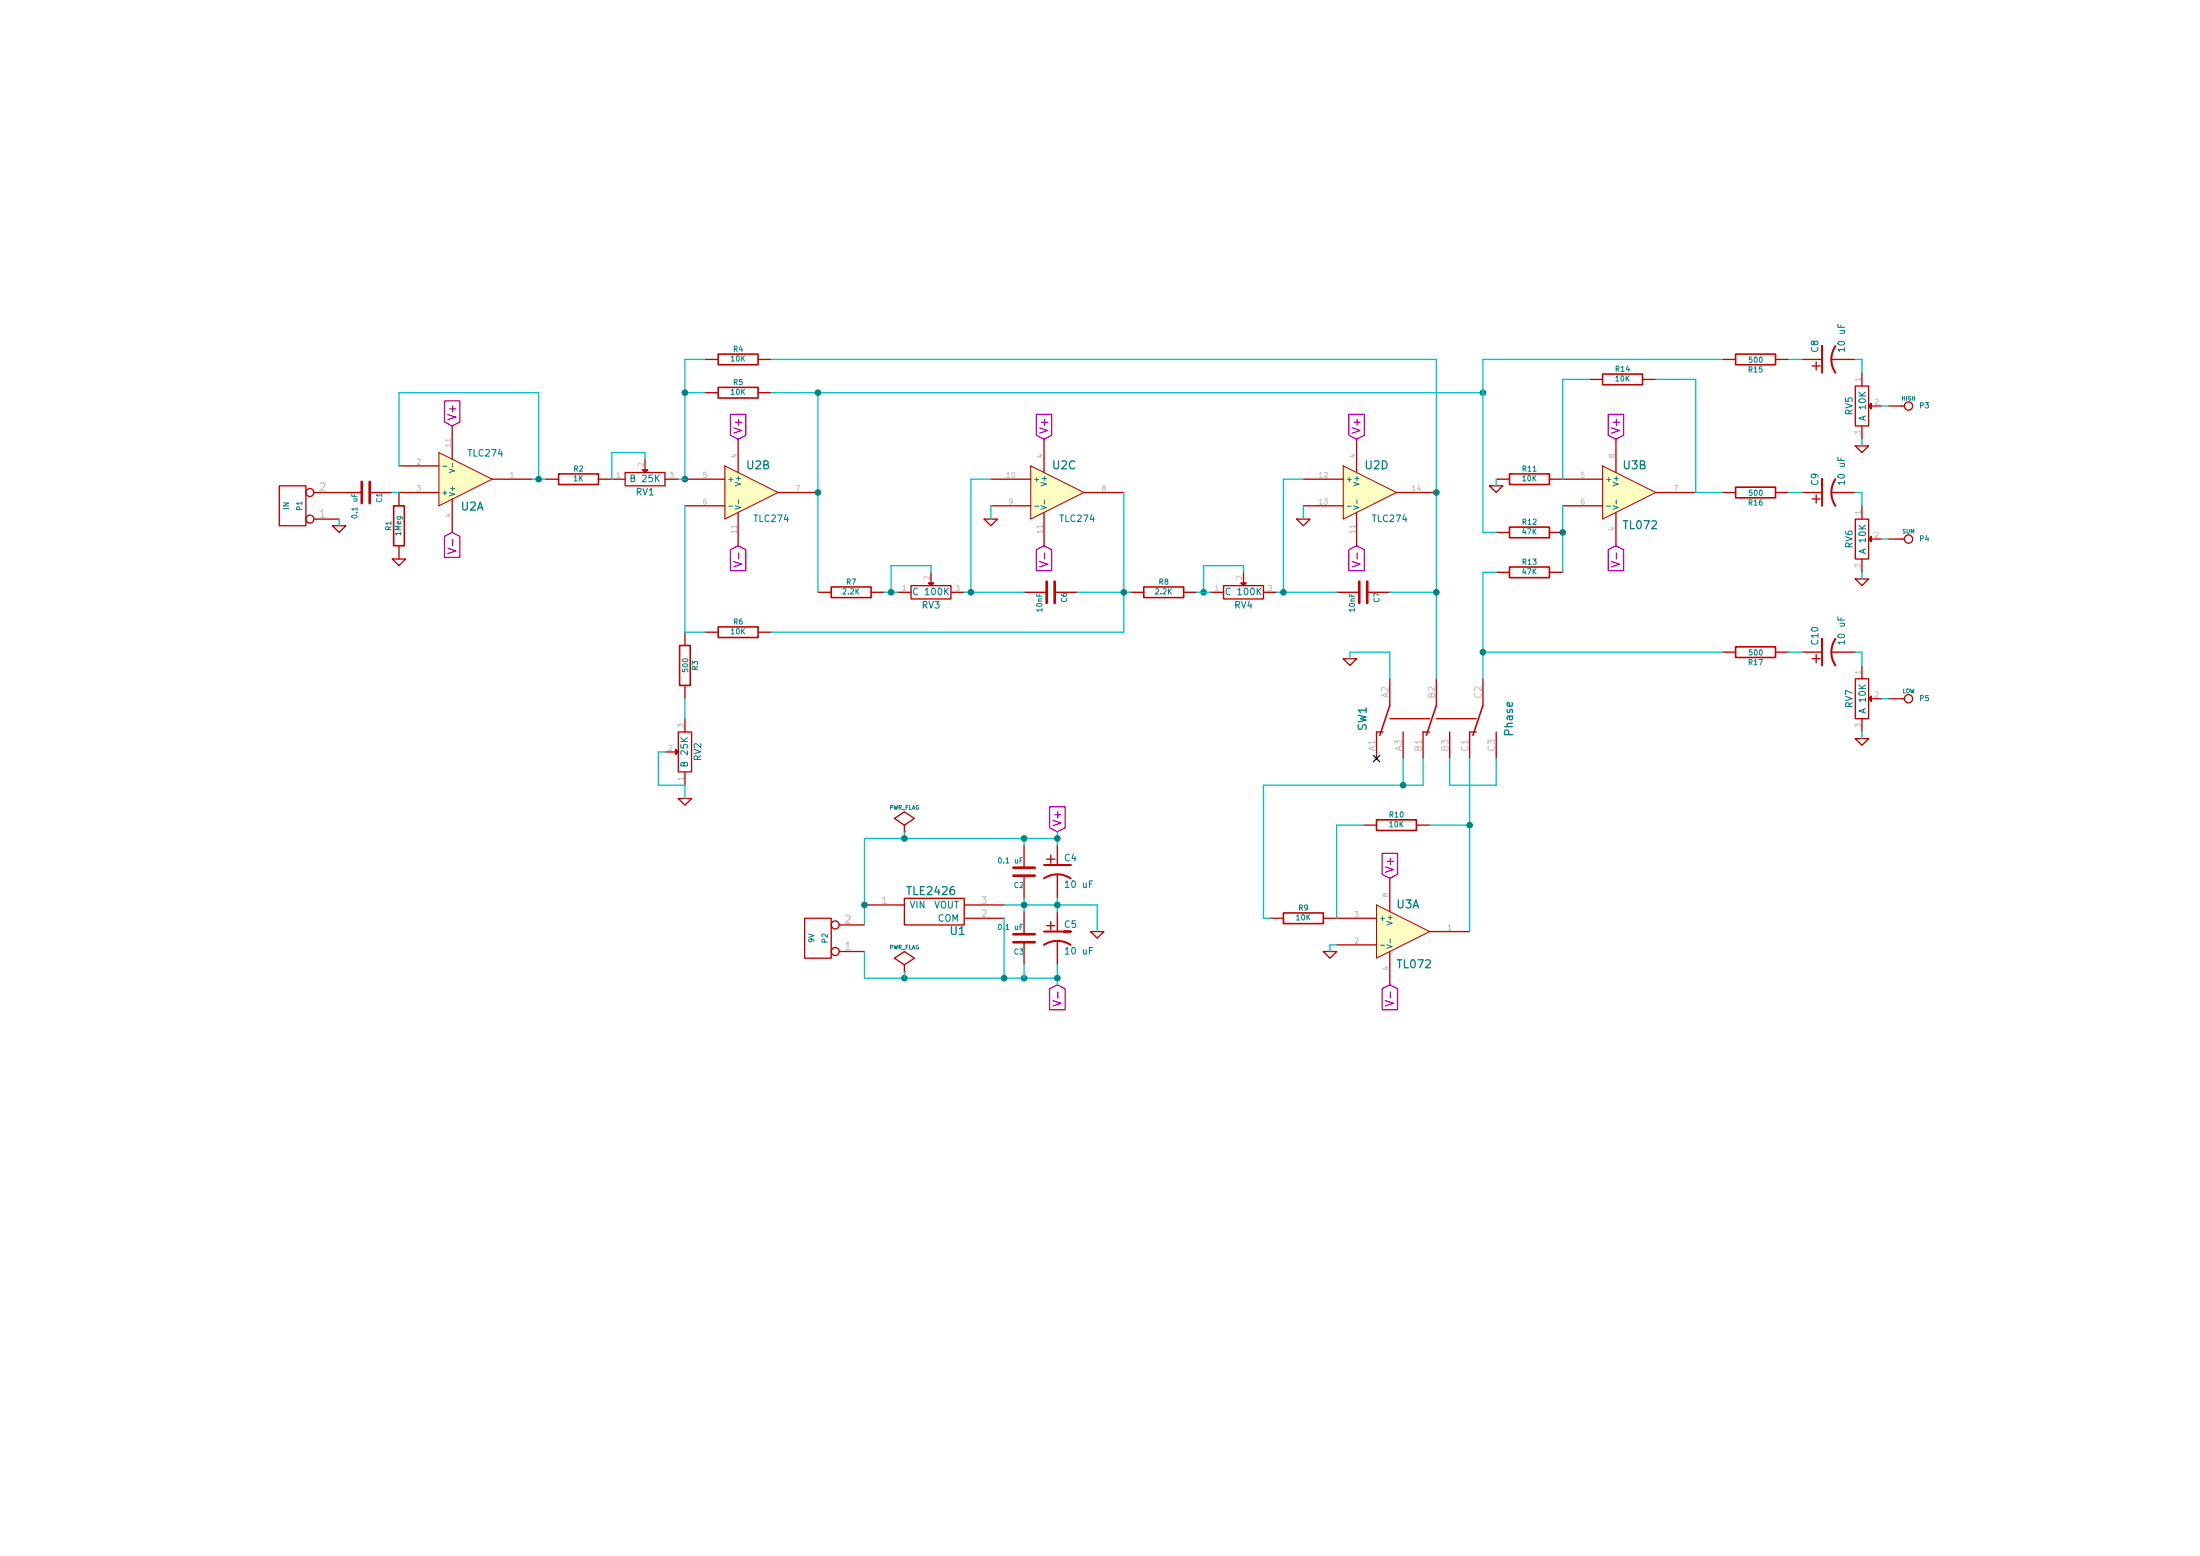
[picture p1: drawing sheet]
<svg xmlns="http://www.w3.org/2000/svg" width="420mm" height="297mm" viewBox="0 0 420 297" stroke-linecap="round" stroke-linejoin="round" font-family="sans-serif">
<g fill="#ffffc2" stroke="#ffffc2" stroke-width=".25">
<path d="M83.8 86.4l10.2 5.1-10.2 5.1z"/>
<path d="M138.4 88.9l10.2 5.1-10.2 5.1z"/>
<path d="M196.8 88.9l10.2 5.1-10.2 5.1z"/>
<path d="M256.5 88.9l10.2 5.1-10.2 5.1z"/>
<path d="M306.1 88.9l10.1 5.1-10.1 5.1z"/>
<path d="M262.9 172.8l10.1 5-10.1 5.1z"/>
</g>
<path d="M83.8 86.4l10.2 5.1-10.2 5.1zM138.4 88.9l10.2 5.1-10.2 5.1zM196.8 88.9l10.2 5.1-10.2 5.1zM256.5 88.9l10.2 5.1-10.2 5.1zM306.1 88.9l10.1 5.1-10.1 5.1zM262.9 172.8l10.1 5-10.1 5.1z" fill="none" stroke="#c20000" stroke-width=".19"/>
<g fill="none" stroke="#c20000" stroke-width=".25">
<path d="M134.6 75h2.6M134.6 68.6h2.6M144.8 75h2.5M144.8 68.6h2.5M303.5 72.4h2.6M313.7 72.4h2.5M328.9 68.6h2.6M339.1 68.6h2.5M344.2 68.6h3.8M349.8 68.6h4.5M354.3 73.7h2.6v7.6h-2.6zM355.6 71.2v2.5"/>
<path d="M357.4 77.5h2M360.7 77.5h3M53.3 92.7h5.1v7.7h-5.1zM59.9 94h9.2M59.9 99.1h4.9M70.6 94h4.3M76.2 88.9h7.6M83.8 94h-7.6v2.6M86.4 81.3v6.4M86.4 95.3v6.3M94 91.5h7.6M104.1 91.5h2.6"/>
<path d="M114.3 91.5h5.1M119.4 90.2h7.6v2.5h-7.6zM123.2 87.7v2M127 91.5h2.5M130.8 91.5h7.6M130.8 96.6h7.6M141 83.9v6.3M141 97.8v6.4M148.6 94h7.6M188 99.1h2.5l-1.3 1.3zM189.2 91.5h7.6M189.2 96.6h7.6"/>
<path d="M199.4 83.9v6.3M199.4 97.8v6.4M207 94h7.6M247.6 99.1h2.6l-1.3 1.3zM248.9 91.5h7.6M248.9 96.6h7.6M259.1 83.9v6.3M259.1 97.8v6.4M266.7 94h7.6M284.5 92.7h2.5l-1.3 1.3zM285.7 91.5h2.6M295.9 91.5h10.2"/>
<path d="M298.4 96.6h7.7M308.6 83.9v6.3M308.6 97.8v6.4M316.2 94h7.6M328.9 94h2.6M339.1 94h2.5M344.2 94h3.8M349.8 94h4.5M354.3 99.1h2.6v7.6h-2.6zM354.3 85.1h2.6l-1.3 1.3zM355.6 81.3v2.6M355.6 96.6v2.5"/>
<path d="M63.5 100.4h2.5l-1.2 1.2zM74.9 106.7h2.6l-1.3 1.3zM76.2 104.2v2.5M156.2 113.1h2.5M166.4 113.1h2.5M171.4 113.1h2.6M174 111.8h7.6v2.5h-7.6zM177.8 109.3v2M181.6 113.1h2.5M195.6 113.1h4.3M201.4 113.1h4.3M215.9 113.1h2.5"/>
<path d="M226.1 113.1h2.5M231.1 113.1h2.6M233.7 111.8h7.6v2.5h-7.6zM237.5 109.3v2M241.3 113.1h2.5M255.3 113.1h4.3M261.1 113.1h4.3M285.7 101.6h2.6M285.7 109.3h2.6M295.9 101.6h2.5M295.9 109.3h2.5M354.3 110.5h2.6l-1.3 1.3z"/>
<path d="M355.6 106.7v2.6M357.4 102.9h2M360.7 102.9h3M129.5 139.7h2.6v7.7h-2.6zM130.8 120.7v2.5M130.8 130.8v2.6M130.8 137.2v2.5M134.6 120.7h2.6M144.8 120.7h2.5M256.5 125.8h2.6l-1.3 1.2zM264.2 139.7h-1.3v5.1M265.4 129.6v5.1"/>
<path d="M265.4 137.2h7.6M268 139.7v5.1M273 139.7h-1.2v5.1M274.3 137.2h7.6M274.3 129.6v5.1M276.9 139.7v5.1M281.9 139.7h-1.2v5.1M283.2 129.6v5.1M285.7 139.7v5.1M328.9 124.5h2.6M339.1 124.5h2.5M344.2 124.5h3.8"/>
<path d="M349.8 124.5h4.5M354.3 129.6h2.6v7.6h-2.6zM355.6 127v2.6M355.6 137.2v2.5M357.4 133.4h2M360.7 133.4h3M127 143.5h2M129.5 152.4h2.6l-1.3 1.3zM130.8 147.4v2.5M172.7 158.8h.1M172.7 157.5l1.9-1.3-1.9-1.2-1.9 1.2 1.9 1.3v1.3M260.3 157.5h2.6"/>
<path d="M270.5 157.5h2.5M354.3 141h2.6l-1.3 1.3zM153.7 175.3h5v7.6h-5zM160.3 176.6h4.8M165.1 172.8h7.6M172.7 171.5h11.4v5.1h-11.4zM184.1 175.3h7.7M184.1 172.8h7.7M195.6 161.3v4.3M195.6 167.2v4.3M195.6 174v4.3M195.6 179.9v4.3"/>
<path d="M201.9 161.3v3.8M201.9 166.9v4.6M201.9 174v3.8M201.9 179.6v4.6M208.3 177.8h2.5l-1.3 1.3zM242.6 175.3h2.5M252.7 175.3h10.2M265.4 167.7v6.3M273 177.8h7.7M160.3 181.6h4.8M172.7 185.5h.1M172.7 184.2l1.9-1.3-1.9-1.3-1.9 1.3 1.9 1.3v1.3"/>
<path d="M252.7 181.6h2.6l-1.3 1.3zM255.3 180.4h7.6M265.4 181.6v6.4"/>
<circle cx="364.5" cy="77.5" r=".79"/>
<circle cx="59.2" cy="99.1" r=".76"/>
<circle cx="59.2" cy="94" r=".76"/>
<circle cx="364.5" cy="102.9" r=".79"/>
<circle cx="364.5" cy="133.4" r=".79"/>
<circle cx="159.5" cy="176.6" r=".76"/>
<circle cx="159.5" cy="181.6" r=".76"/>
</g>
<g fill="none" stroke="#008484" stroke-width=".19">
<path d="M84.6 89h.7M85.8 89.5l1 .4-1 .3M86.4 88.4v.8M139.2 96.6h.8M140.4 96.6l1 .3-1 .3M141 95.4v.8M197.6 96.6h.8M198.8 96.6l1 .3-1 .3M199.5 95.4v.8M257.3 96.6h.8M258.5 96.6l1 .3-1 .3M259.2 95.4v.8"/>
<path d="M306.8 96.6h.8M308.1 96.6l1 .3-1 .3M308.7 95.4v.8M265.5 179.3v.7M263.7 180.5h.7M264.9 180.4l1 .3-1 .3"/>
</g>
<g fill="none" stroke="#c200c2" stroke-width=".25">
<path d="M84.9 76.5h2.9v4.1l-1.4 .7-1.5-.7zM139.5 79.1h2.9v4l-1.4 .8-1.5-.8zM197.9 79.1h3v4l-1.5 .8-1.5-.8zM257.6 79.1h3v4l-1.5 .8-1.5-.8zM307.1 79.1h3v4l-1.5 .8-1.5-.8zM84.9 102.4l1.5-.8 1.4 .8v4h-2.9zM85.5 104.7l1.5 .5-1.5 .5M86.5 103v1.2M139.5 104.9l1.5-.7 1.4 .7v4.1h-2.9zM140.1 107.2l1.6 .5-1.6 .5M141.1 105.5v1.2M197.9 104.9l1.5-.7 1.5 .7v4.1h-3z"/>
<path d="M198.6 107.2l1.5 .5-1.5 .5M199.5 105.5v1.2M257.6 104.9l1.5-.7 1.5 .7v4.1h-3zM258.2 107.2l1.6 .5-1.6 .5M259.2 105.5v1.2M307.1 104.9l1.5-.7 1.5 .7v4.1h-3zM307.8 107.2l1.5 .5-1.5 .5M308.7 105.5v1.2M200.5 154h2.9v4l-1.5 .8-1.4-.8zM264 162.9h2.9v4l-1.5 .8-1.4-.8zM200.5 188.8l1.4-.8 1.5 .8v4h-2.9zM201.1 191l1.5 .5-1.5 .5"/>
<path d="M202 189.4v1.1M264 188.8l1.4-.8 1.5 .8v4h-2.9zM264.6 191l1.5 .5-1.5 .5M265.5 189.4v1.1"/>
</g>
<g fill="none" stroke="#c20000" stroke-width=".3">
<path d="M137.2 74h7.6v2h-7.6zM137.2 67.6h7.6v2h-7.6zM306.1 71.4h7.6v2h-7.6zM331.5 67.6h7.6v2h-7.6zM75.2 96.6h2v7.6h-2zM106.7 90.5h7.6v2h-7.6zM288.3 90.5h7.6v2h-7.6zM331.5 93h7.6v2h-7.6zM137.2 119.7h7.6v2h-7.6zM158.7 112.1h7.7v2h-7.7zM218.4 112.1h7.7v2h-7.7zM288.3 100.6h7.6v2.1h-7.6z"/>
<path d="M288.3 108.2h7.6v2.1h-7.6zM129.8 123.2h2v7.6h-2zM265.4 134.7l-1.9 5.7M274.3 134.7l-1.9 5.7M283.2 134.7l-1.9 5.7M331.5 123.5h7.6v2h-7.6zM262.9 156.5h7.6v2h-7.6zM245.1 174.3h7.6v2h-7.6z"/>
</g>
<path d="M69.1 92v4M70.6 92v4M199.9 111v4.1M201.4 111v4.1M259.6 111v4.1M261.1 111v4.1M193.5 165.6h4.1M193.5 167.2h4.1M193.5 178.3h4.1M193.5 179.9h4.1" fill="none" stroke="#c20000" stroke-width=".51"/>
<g fill="#c20000" stroke="#c20000" stroke-width=".25">
<path d="M122.7 89.7h1l-.5 .5z"/>
<path d="M129 143l.5 .5-.5 .6z"/>
<path d="M177.3 111.3h1l-.5 .5z"/>
<path d="M237 111.3h1l-.5 .5z"/>
<path d="M356.9 77.5l.5-.5v1z"/>
<path d="M356.9 102.9l.5-.5v1z"/>
<path d="M357.4 132.9v1l-.5-.5z"/>
</g>
<path d="M348 67.3v-1.2v5.1M350.5 66.1a4.6 4.6 0 0 0 0 5.1M348 92.7v-1.2v5.1M350.5 91.5a4.6 4.6 0 0 0 0 5.1M348 123.2v-1.2v5M350.5 122a4.6 4.6 0 0 0 0 5M199.4 167.7a4.6 4.6 0 0 1 5.1 0M199.4 165.1h5.1h-1.3M199.4 177.8h5.1h-1.3M199.4 180.4a4.6 4.6 0 0 1 5.1 0" fill="none" stroke="#c20000" stroke-width=".38"/>
<path d="M262.3 144.2l1.2 1.2M263.5 144.2l-1.2 1.2" fill="none" stroke="#000084" stroke-width=".25"/>
<g fill="none" stroke="#00c2c2" stroke-width=".25">
<path d="M130.8 75h3.8M134.6 68.6h-3.8v22.9h-1.3M147.3 75h135.9M147.3 68.6h127v61M156.2 75v38.1M303.5 72.4h-5.1v19.1M316.2 72.4h7.6v21.6h5.1M328.9 68.6h-45.7v33h2.5M341.6 68.6h2.6M354.3 68.6h1.3v2.6M359.4 77.5h1.3M64.8 99.1v1.3"/>
<path d="M74.9 94h1.3M76.2 88.9h.1M76.2 88.9v-13.9h26.7v16.5M101.6 91.5h2.5M116.8 91.5h.1M123.2 87.7v-1.3h-6.4v5.1M130.8 96.6v24.1h3.8M189.2 91.5h-3.8v21.6M189.2 96.6v2.5M214.6 94v26.7h-67.3M248.9 91.5h-3.8v21.6M248.9 96.6v2.5"/>
<path d="M285.7 91.5v1.2M298.4 96.6v12.7M341.6 94h2.6M354.3 94h1.3v2.6M355.6 83.9v1.2M168.9 113.1h2.5M177.8 109.3v-1.3h-7.6v5.1M184.1 113.1h11.5M205.7 113.1h10.2M228.6 113.1h2.5M237.5 109.3v-1.3h-7.6v5.1M243.8 113.1h11.5"/>
<path d="M265.4 113.1h8.9M285.7 109.3h-2.5v20.3M355.6 109.3v1.2M359.4 102.9h1.3M130.8 133.4v3.8M257.8 125.8v-1.3h7.6v5.1M283.2 124.5h45.7M341.6 124.5h2.6M354.3 124.5h1.3v2.5M355.6 139.7v1.3M359.4 133.4h1.3M127 143.5h-1.3v6.4h5.1v2.5"/>
<path d="M172.7 158.8v1.3M201.9 158.8v2.5M260.3 157.5h-5v17.8M268 144.8v5.1M271.8 144.8v5.1h-30.5v25.4h1.3M273 157.5h7.7M276.9 144.8v5.1h8.8v-5.1M280.7 144.8v33M191.8 175.3v11.4M191.8 172.8h17.7v5M195.6 160.1v1.2M195.6 171.5v2.5"/>
<path d="M201.9 171.5v2.5M201.9 160.1h-36.8v16.5M165.1 181.6v5.1h36.8M172.7 185.5v1.2M195.6 184.2v2.5M201.9 184.2v3.8M255.3 180.4h-1.3v1.2"/>
</g>
<g fill="#008484" stroke="#008484" stroke-width=".25">
<circle cx="102.9" cy="91.5" r=".51"/>
<circle cx="130.8" cy="91.5" r=".51"/>
<circle cx="130.8" cy="75" r=".51"/>
<circle cx="170.2" cy="113.1" r=".51"/>
<circle cx="214.6" cy="113.1" r=".51"/>
<circle cx="185.4" cy="113.1" r=".51"/>
<circle cx="156.2" cy="94" r=".51"/>
<circle cx="229.9" cy="113.1" r=".51"/>
<circle cx="245.1" cy="113.1" r=".51"/>
<circle cx="274.3" cy="94" r=".51"/>
<circle cx="191.8" cy="186.7" r=".51"/>
<circle cx="165.1" cy="172.8" r=".51"/>
<circle cx="195.6" cy="172.8" r=".51"/>
<circle cx="298.4" cy="101.6" r=".51"/>
<circle cx="156.2" cy="75" r=".51"/>
<circle cx="283.2" cy="75" r=".51"/>
<circle cx="274.3" cy="113.1" r=".51"/>
<circle cx="268" cy="149.9" r=".51"/>
<circle cx="280.7" cy="157.5" r=".51"/>
<circle cx="283.2" cy="124.5" r=".51"/>
<circle cx="172.7" cy="186.7" r=".51"/>
<circle cx="195.6" cy="186.7" r=".51"/>
<circle cx="172.7" cy="160.1" r=".51"/>
<circle cx="195.6" cy="160.1" r=".51"/>
<circle cx="201.9" cy="160.1" r=".51"/>
<circle cx="201.9" cy="172.8" r=".51"/>
<circle cx="201.9" cy="186.7" r=".51"/>
</g>
<g font-size="2.8" fill="#c20000">
<text x="347.7" y="70.7" transform="rotate(-90 347.7 70.7)">+</text>
<text x="347.7" y="96.1" transform="rotate(-90 347.7 96.1)">+</text>
<text x="347.7" y="126.6" transform="rotate(-90 347.7 126.6)">+</text>
<text x="199.8" y="164.9">+</text>
<text x="199.8" y="177.6">+</text>
</g>
<g font-size="2.1" fill="#c200c2">
<text x="87.1" y="80.3" transform="rotate(-90 87.1 80.3)">V+</text>
<text x="141.7" y="82.8" transform="rotate(-90 141.7 82.8)">V+</text>
<text x="200.2" y="82.8" transform="rotate(-90 200.2 82.8)">V+</text>
<text x="259.8" y="82.8" transform="rotate(-90 259.8 82.8)">V+</text>
<text x="309.4" y="82.8" transform="rotate(-90 309.4 82.8)">V+</text>
<text x="202.7" y="157.8" transform="rotate(-90 202.7 157.8)">V+</text>
<text x="266.2" y="166.7" transform="rotate(-90 266.2 166.7)">V+</text>
</g>
<g font-size="2.1" fill="#008484">
<text x="142.7" y="89.6">U2B</text>
<text x="201.1" y="89.6">U2C</text>
<text x="260.8" y="89.6">U2D</text>
<text x="310.1" y="89.6">U3B</text>
<text x="88.1" y="97.4">U2A</text>
<text x="310.2" y="101">TL072</text>
<text x="261" y="139.5" transform="rotate(-90 261 139.5)">SW1</text>
<text x="288.9" y="140.3" transform="rotate(-90 288.9 140.3)">Phase</text>
<text x="173.4" y="170.9">TLE2426</text>
<text x="266.8" y="173.4">U3A</text>
<text x="181.5" y="178.5">U1</text>
<text x="267" y="184.8">TL072</text>
</g>
<g font-size="2.1" fill="#c2c2c2">
<text x="61" y="93.8">2</text>
<text x="61" y="98.8">1</text>
<text x="161.3" y="176.3">2</text>
<text x="161.3" y="181.4">1</text>
</g>
<g font-size="1.8" fill="#008484">
<text x="347.2" y="67.2" transform="rotate(-90 347.2 67.2)">C8</text>
<text x="352.3" y="66.8" transform="rotate(-90 352.3 66.8)">10 uF</text>
<text x="353.8" y="79.2" transform="rotate(-90 353.8 79.2)">RV5</text>
<text x="356.3" y="80" transform="rotate(-90 356.3 80)">A 10K</text>
<text x="89.5" y="87.1">TLC274</text>
<text x="120.7" y="92">B 25K</text>
<text x="121.5" y="94.6">RV1</text>
<text x="347.2" y="92.6" transform="rotate(-90 347.2 92.6)">C9</text>
<text x="352.3" y="92.2" transform="rotate(-90 352.3 92.2)">10 uF</text>
<text x="144.1" y="99.6">TLC274</text>
<text x="202.5" y="99.6">TLC274</text>
<text x="262.2" y="99.6">TLC274</text>
<text x="353.8" y="104.6" transform="rotate(-90 353.8 104.6)">RV6</text>
<text x="356.3" y="105.4" transform="rotate(-90 356.3 105.4)">A 10K</text>
<text x="174.8" y="113.6">C 100K</text>
<text x="234.5" y="113.6">C 100K</text>
<text x="176.1" y="116.1">RV3</text>
<text x="235.8" y="116.1">RV4</text>
<text x="347.2" y="123" transform="rotate(-90 347.2 123)">C10</text>
<text x="352.3" y="122.7" transform="rotate(-90 352.3 122.7)">10 uF</text>
<text x="353.8" y="135.1" transform="rotate(-90 353.8 135.1)">RV7</text>
<text x="356.3" y="135.9" transform="rotate(-90 356.3 135.9)">A 10K</text>
<text x="131.3" y="146" transform="rotate(-90 131.3 146)">B 25K</text>
<text x="133.9" y="145.2" transform="rotate(-90 133.9 145.2)">RV2</text>
<text x="203.3" y="164.4">C4</text>
<text x="173.7" y="173.4">VIN</text>
<text x="178.2" y="173.4">VOUT</text>
<text x="203.7" y="169.5">10 uF</text>
<text x="179" y="175.9">COM</text>
<text x="203.3" y="177.1">C5</text>
<text x="203.7" y="182.2">10 uF</text>
</g>
<g font-size="1.8" fill="#c2c2c2">
<text x="265.2" y="133.2" transform="rotate(-90 265.2 133.2)">A2</text>
<text x="274.1" y="133.2" transform="rotate(-90 274.1 133.2)">B2</text>
<text x="283" y="133.2" transform="rotate(-90 283 133.2)">C2</text>
<text x="262.6" y="143.4" transform="rotate(-90 262.6 143.4)">A1</text>
<text x="267.7" y="143.4" transform="rotate(-90 267.7 143.4)">A3</text>
<text x="271.5" y="143.4" transform="rotate(-90 271.5 143.4)">B1</text>
<text x="276.6" y="143.4" transform="rotate(-90 276.6 143.4)">B3</text>
<text x="280.4" y="143.4" transform="rotate(-90 280.4 143.4)">C1</text>
<text x="285.5" y="143.4" transform="rotate(-90 285.5 143.4)">C3</text>
<text x="168.4" y="172.5">1</text>
<text x="187.5" y="172.5">3</text>
<text x="187.5" y="175">2</text>
</g>
<g font-size="1.4" fill="#008484">
<text x="139.6" y="69">10K</text>
<text x="140.1" y="67.1">R4</text>
<text x="308.6" y="71">R14</text>
<text x="334" y="71.1">R15</text>
<text x="334.1" y="69.2">500</text>
<text x="139.6" y="75.3">10K</text>
<text x="140.1" y="73.5">R5</text>
<text x="308.6" y="72.8">10K</text>
<text x="366.6" y="77.9">P3</text>
<text x="72.9" y="95.9" transform="rotate(-90 72.9 95.9)">C1</text>
<text x="84.3" y="94.5">+</text>
<text x="86.9" y="94.8" transform="rotate(-90 86.9 94.8)">V+</text>
<text x="109.6" y="91.9">1K</text>
<text x="109.6" y="90">R2</text>
<text x="138.9" y="92">+</text>
<text x="141.5" y="92.5" transform="rotate(-90 141.5 92.5)">V+</text>
<text x="197.4" y="92">+</text>
<text x="199.9" y="92.5" transform="rotate(-90 199.9 92.5)">V+</text>
<text x="257" y="92">+</text>
<text x="259.6" y="92.5" transform="rotate(-90 259.6 92.5)">V+</text>
<text x="290.8" y="91.9">10K</text>
<text x="290.8" y="90">R11</text>
<text x="306.6" y="92">+</text>
<text x="309.1" y="92.5" transform="rotate(-90 309.1 92.5)">V+</text>
<text x="334.1" y="94.6">500</text>
<text x="55.2" y="97.3" transform="rotate(-90 55.2 97.3)">IN</text>
<text x="57.7" y="97.4" transform="rotate(-90 57.7 97.4)">P1</text>
<text x="68.2" y="98.7" transform="rotate(-90 68.2 98.7)">0.1 uF</text>
<text x="74.7" y="101.3" transform="rotate(-90 74.7 101.3)">R1</text>
<text x="290.8" y="100.2">R12</text>
<text x="334" y="96.5">R16</text>
<text x="76.6" y="102.2" transform="rotate(-90 76.6 102.2)">1Meg</text>
<text x="290.8" y="102">47K</text>
<text x="290.8" y="107.8">R13</text>
<text x="366.6" y="103.3">P4</text>
<text x="161" y="113.4">2.2K</text>
<text x="161.7" y="111.6">R7</text>
<text x="220.7" y="113.4">2.2K</text>
<text x="221.4" y="111.6">R8</text>
<text x="290.8" y="109.6">47K</text>
<text x="140.1" y="119.2">R6</text>
<text x="199.1" y="116.7" transform="rotate(-90 199.1 116.7)">10nF</text>
<text x="203.8" y="114.9" transform="rotate(-90 203.8 114.9)">C6</text>
<text x="258.7" y="116.7" transform="rotate(-90 258.7 116.7)">10nF</text>
<text x="263.4" y="114.9" transform="rotate(-90 263.4 114.9)">C7</text>
<text x="139.6" y="121.1">10K</text>
<text x="334.1" y="125.1">500</text>
<text x="131.4" y="128.2" transform="rotate(-90 131.4 128.2)">500</text>
<text x="133.3" y="127.9" transform="rotate(-90 133.3 127.9)">R3</text>
<text x="334" y="127">R17</text>
<text x="366.6" y="133.8">P5</text>
<text x="265.4" y="157.9">10K</text>
<text x="265.4" y="156">R10</text>
<text x="190.9" y="164.8">0.1 uF</text>
<text x="193.7" y="169.5">C2</text>
<text x="248" y="173.8">R9</text>
<text x="155.5" y="180" transform="rotate(-90 155.5 180)">9V</text>
<text x="158" y="180" transform="rotate(-90 158 180)">P2</text>
<text x="190.9" y="177.5">0.1 uF</text>
<text x="247.6" y="175.7">10K</text>
<text x="263.4" y="175.8">+</text>
<text x="265.9" y="176.3" transform="rotate(-90 265.9 176.3)">V+</text>
<text x="193.7" y="182.2">C3</text>
</g>
<g font-size="1.4" fill="#c2c2c2">
<text x="355.3" y="72.8" transform="rotate(-90 355.3 72.8)">1</text>
<text x="358" y="77.3">2</text>
<text x="355.3" y="83" transform="rotate(-90 355.3 83)">3</text>
<text x="79.6" y="88.7">2</text>
<text x="86.1" y="85.3" transform="rotate(-90 86.1 85.3)">11</text>
<text x="122.9" y="89.1" transform="rotate(-90 122.9 89.1)">2</text>
<text x="140.7" y="87.4" transform="rotate(-90 140.7 87.4)">4</text>
<text x="199.1" y="87.4" transform="rotate(-90 199.1 87.4)">4</text>
<text x="258.8" y="87.4" transform="rotate(-90 258.8 87.4)">4</text>
<text x="308.4" y="87.4" transform="rotate(-90 308.4 87.4)">8</text>
<text x="79.6" y="93.8">3</text>
<text x="97.4" y="91.2">1</text>
<text x="117.7" y="91.2">1</text>
<text x="127.9" y="91.2">3</text>
<text x="134.2" y="91.2">5</text>
<text x="152" y="93.8">7</text>
<text x="192.3" y="91.2">10</text>
<text x="210.4" y="93.8">8</text>
<text x="251.9" y="91.2">12</text>
<text x="269.7" y="93.8">14</text>
<text x="301.9" y="91.2">5</text>
<text x="319.7" y="93.8">7</text>
<text x="86.1" y="98.8" transform="rotate(-90 86.1 98.8)">4</text>
<text x="134.2" y="96.3">6</text>
<text x="140.7" y="101.8" transform="rotate(-90 140.7 101.8)">11</text>
<text x="192.7" y="96.3">9</text>
<text x="199.1" y="101.8" transform="rotate(-90 199.1 101.8)">11</text>
<text x="251.9" y="96.3">13</text>
<text x="258.8" y="101.8" transform="rotate(-90 258.8 101.8)">11</text>
<text x="301.9" y="96.3">6</text>
<text x="308.4" y="101.4" transform="rotate(-90 308.4 101.4)">4</text>
<text x="355.3" y="98.2" transform="rotate(-90 355.3 98.2)">1</text>
<text x="358" y="102.7">2</text>
<text x="172.3" y="112.8">1</text>
<text x="177.5" y="110.7" transform="rotate(-90 177.5 110.7)">2</text>
<text x="182.5" y="112.8">3</text>
<text x="232" y="112.8">1</text>
<text x="237.2" y="110.7" transform="rotate(-90 237.2 110.7)">2</text>
<text x="242.2" y="112.8">3</text>
<text x="355.3" y="108.4" transform="rotate(-90 355.3 108.4)">3</text>
<text x="355.3" y="128.7" transform="rotate(-90 355.3 128.7)">1</text>
<text x="358" y="133.1">2</text>
<text x="127.6" y="143.3">2</text>
<text x="130.6" y="138.8" transform="rotate(-90 130.6 138.8)">3</text>
<text x="355.3" y="138.8" transform="rotate(-90 355.3 138.8)">3</text>
<text x="130.6" y="149" transform="rotate(-90 130.6 149)">1</text>
<text x="265.2" y="171.2" transform="rotate(-90 265.2 171.2)">8</text>
<text x="258.7" y="175">3</text>
<text x="276.5" y="177.6">1</text>
<text x="258.7" y="180.1">2</text>
<text x="265.2" y="185.2" transform="rotate(-90 265.2 185.2)">4</text>
</g>
<g font-size="1.1" fill="#008484">
<text x="363.2" y="76.4">HIGH</text>
<text x="363.3" y="101.8">SUM</text>
<text x="363.3" y="132.3">LOW</text>
<text x="169.7" y="154.5">PWR_FLAG</text>
<text x="169.7" y="181.2">PWR_FLAG</text>
</g>
</svg>
